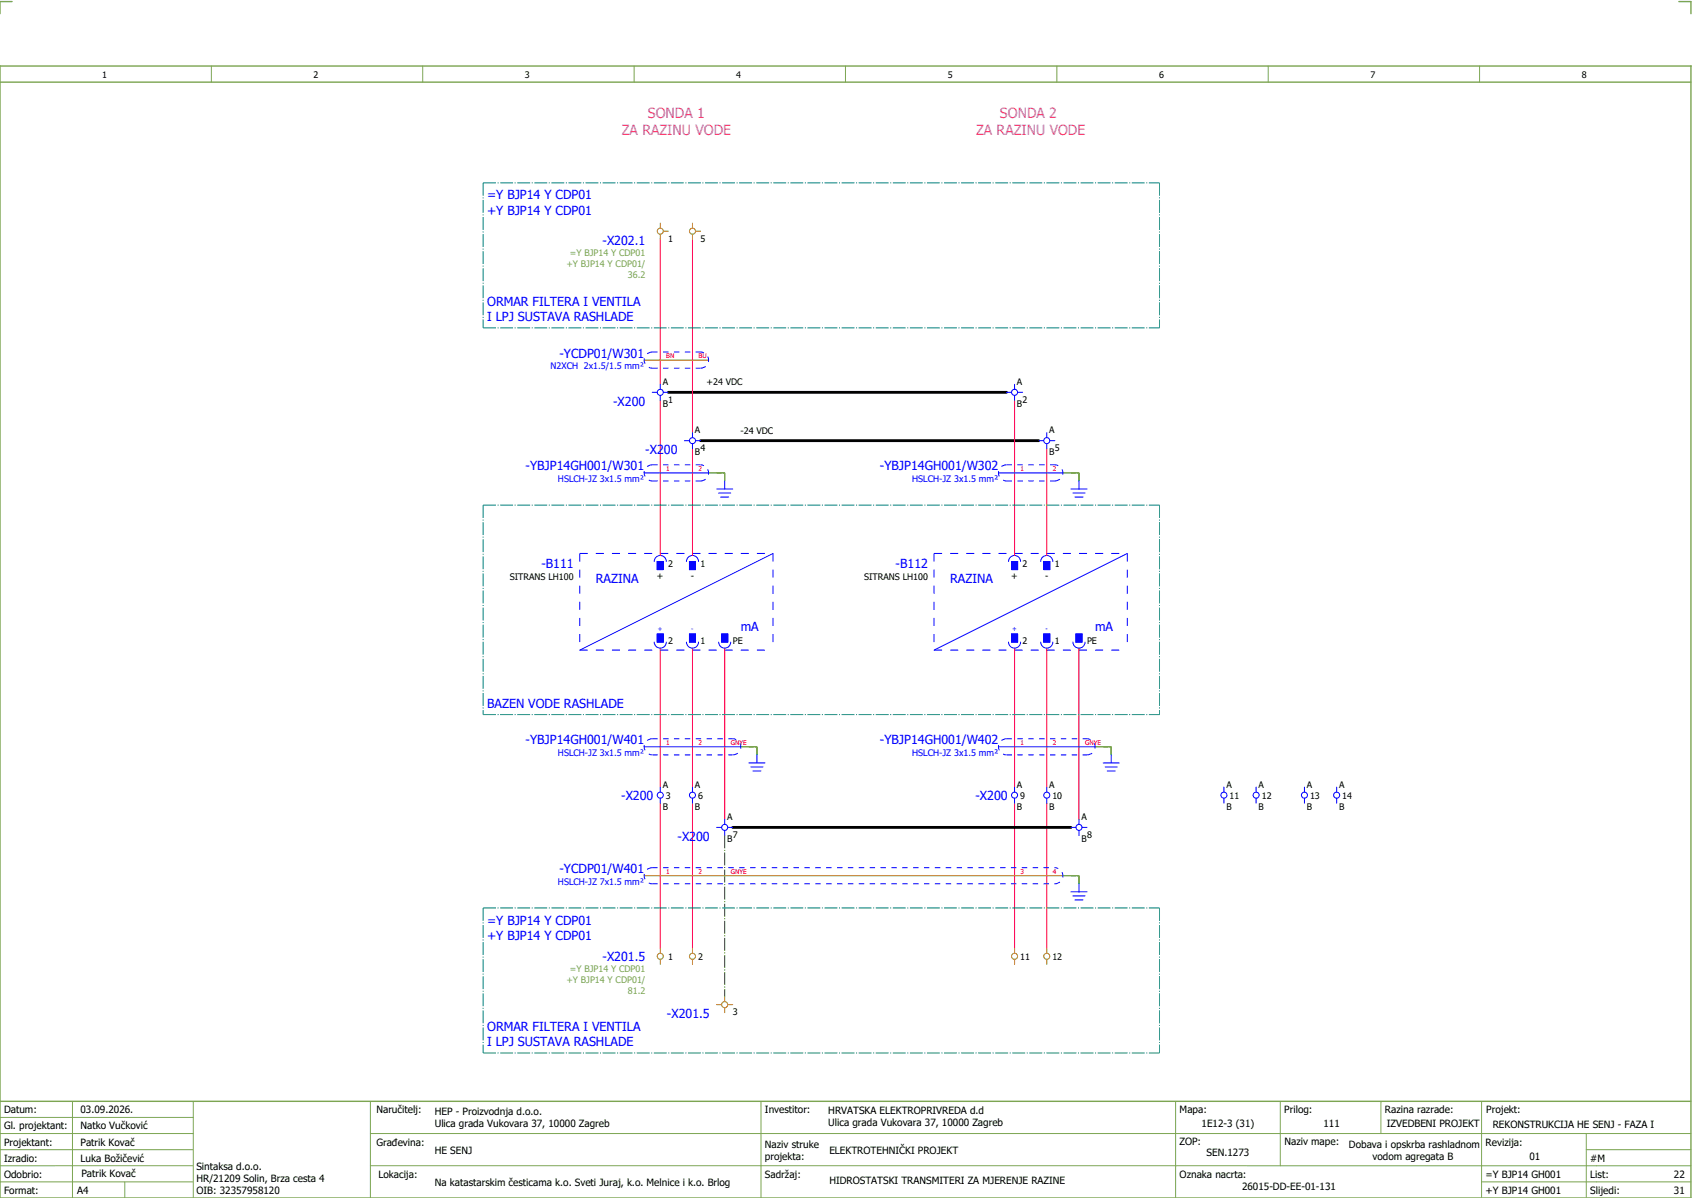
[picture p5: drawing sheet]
<svg xmlns="http://www.w3.org/2000/svg" width="421mm" height="297mm" viewBox="0 0 421 297" stroke-linecap="round" stroke-linejoin="round" font-family="sans-serif">
<path d="M0 16.4h420v281h-420zM3 .4h-3v3M417 .4h3v3M0 20.4h420M0 273.4h420" fill="none" stroke="#7ca552" stroke-width=".35"/>
<g fill="none" stroke="#7ca552" stroke-width=".25">
<path d="M52.5 16.4v4M105 16.4v4M157.5 16.4v4M210 16.4v4M262.5 16.4v4M315 16.4v4M367.5 16.4v4M0 277.4h48M18 273.4v24M48 273.4v24M92 273.4v24M189 273.4v24"/>
<path d="M292 273.4v23.8M318 273.4v16M343 273.4v8M368 273.4v23.8M0 281.4h48M0 285.4h47.8M0 293.4h47.8M31 293.4v4M47.8 289.4h-47.8M92 281.4h328M92 289.4h328M368 293.4h52"/>
<path d="M394 285.4h26M394 281.4v15.8"/>
</g>
<path d="M176 117.4h4M180 117.4v2M264 117.4h4M268 117.4v2M184 185.4h4M188 185.4v2M272 185.4h4M276 185.4v2M264 217.4h4M268 217.4v2" fill="none" stroke="#00be00" stroke-width=".25" stroke-dasharray="3.2 .4 .3 .4"/>
<g fill="none" stroke="#f00" stroke-width=".25">
<path d="M164 59.4v36M172 59.4v48M164 99.4v38.5M252 99.4v38.5M172 111.4v26.5M260 111.4v26.5M164 160.9v34.5M172 160.9v34.5M180 160.9v42.5M252 160.9v34.5M260 160.9v34.5M268 160.9v42.5"/>
<path d="M164 199.4v36M172 199.4v36M252 199.4v36M260 199.4v36"/>
</g>
<path d="M180 207.4v40" fill="none" stroke="#008000" stroke-width=".25" stroke-dasharray="3.2 .4 .3 .4" stroke-linecap="butt"/>
<path d="M166 97.4h84M174 109.4h84M182 205.4h84" fill="none" stroke="#000" stroke-width=".7"/>
<g fill="none" stroke="#00f" stroke-width=".25">
<path d="M162 97.4h1.3M164 95.4v1.2M164 98.1v1.3M164.8 97.4h1.2M250 97.4h1.3M252 95.4v1.2M252 98.1v1.3M252.8 97.4h1.2M160 117.4h16M170 109.4h1.2M172 107.4v1.2M172 110.1v1.3"/>
<path d="M172.7 109.4h1.3M180 119.4v2M248 117.4h16M258 109.4h1.3M260 107.4v1.2M260 110.1v1.3M260.8 109.4h1.2M268 119.4v2M162.5 139.4a1.5 1.5 0 0 1 1.5-1.5 1.5 1.5 0 0 1 1.5 1.5M163.3 139.4h1.5v2h-1.5zM170.5 139.4a1.5 1.5 0 0 1 1.5-1.5 1.5 1.5 0 0 1 1.5 1.5M171.2 139.4h1.5v2h-1.5z"/>
<path d="M178 121.4h4M178.5 122.4h3M179 123.4h2M192 137.4l-48 24M250.5 139.4a1.5 1.5 0 0 1 1.5-1.5 1.5 1.5 0 0 1 1.5 1.5M251.3 139.4h1.5v2h-1.5zM258.5 139.4a1.5 1.5 0 0 1 1.5-1.5 1.5 1.5 0 0 1 1.5 1.5M259.3 139.4h1.5v2h-1.5zM266 121.4h4M266.5 122.4h3M267 123.4h2M280 137.4l-48 24"/>
<path d="M162.5 159.4a1.5 1.5 0 0 0 1.5 1.5 1.5 1.5 0 0 0 1.5-1.5M163.3 157.4h1.5v2h-1.5zM170.5 159.4a1.5 1.5 0 0 0 1.5 1.5 1.5 1.5 0 0 0 1.5-1.5M171.2 157.4h1.5v2h-1.5zM178.5 159.4a1.5 1.5 0 0 0 1.5 1.5 1.5 1.5 0 0 0 1.5-1.5M179.2 157.4h1.5v2h-1.5zM250.5 159.4a1.5 1.5 0 0 0 1.5 1.5 1.5 1.5 0 0 0 1.5-1.5M251.3 157.4h1.5v2h-1.5zM258.5 159.4a1.5 1.5 0 0 0 1.5 1.5 1.5 1.5 0 0 0 1.5-1.5M259.3 157.4h1.5v2h-1.5zM266.5 159.4a1.5 1.5 0 0 0 1.5 1.5 1.5 1.5 0 0 0 1.5-1.5M267.2 157.4h1.5v2h-1.5z"/>
<path d="M160 185.4h24M164 195.4v1.2M164 198.1v1.3M172 195.4v1.2M172 198.1v1.3M186 189.4h4M186.5 190.4h3M187 191.4h2M188 187.4v2M248 185.4h24M252 195.4v1.2M252 198.1v1.3"/>
<path d="M260 195.4v1.2M260 198.1v1.3M274 189.4h4M274.5 190.4h3M275 191.4h2M276 187.4v2M304 195.4v1.2M304 198.1v1.3M312 195.4v1.2M312 198.1v1.3M324 195.4v1.2M324 198.1v1.3"/>
<path d="M332 195.4v1.2M332 198.1v1.3M178 205.4h1.2M180 203.4v1.2M180 206.1v1.3M180.7 205.4h1.3M266 205.4h1.2M268 203.4v1.2M268 206.1v1.3M268 219.4v2M268.7 205.4h1.3M266 221.4h4"/>
<path d="M266.5 222.4h3M267 223.4h2"/>
<circle cx="164" cy="97.4" r=".75"/>
<circle cx="252" cy="97.4" r=".75"/>
<circle cx="172" cy="109.4" r=".75"/>
<circle cx="260" cy="109.4" r=".75"/>
<circle cx="164" cy="197.4" r=".75"/>
<circle cx="172" cy="197.4" r=".75"/>
<circle cx="252" cy="197.4" r=".75"/>
<circle cx="260" cy="197.4" r=".75"/>
<circle cx="304" cy="197.4" r=".75"/>
<circle cx="312" cy="197.4" r=".75"/>
<circle cx="324" cy="197.4" r=".75"/>
<circle cx="332" cy="197.4" r=".75"/>
<circle cx="180" cy="205.4" r=".75"/>
<circle cx="268" cy="205.4" r=".75"/>
</g>
<path d="M178 117.4h2M180 117.4v2M266 117.4h2M268 117.4v2M186 185.4h2M188 185.4v2M274 185.4h2M276 185.4v2M266 217.4h2M268 217.4v2" fill="none" stroke="#00be00" stroke-width=".25" stroke-dasharray="3.2 .4 .3 .4" stroke-linecap="butt"/>
<path d="M120 45.4h168M120 45.4v36M288 45.4v36M120 81.4h168M120 125.4h168M120 125.4v52M288 125.4v52M120 177.4h168M120 225.4h168M120 225.4v36M288 225.4v36M120 261.4h168" fill="none" stroke="#007f7f" stroke-width=".25" stroke-dasharray="3.2 .4 .3 .4" stroke-linecap="butt"/>
<g fill="#00f" stroke="#00f" stroke-width=".25">
<path d="M163.3 157.4h1.5v2h-1.5z"/>
<path d="M171.2 157.4h1.5v2h-1.5z"/>
<path d="M179.2 157.4h1.5v2h-1.5z"/>
<path d="M251.3 157.4h1.5v2h-1.5z"/>
<path d="M259.3 157.4h1.5v2h-1.5z"/>
<path d="M267.2 157.4h1.5v2h-1.5z"/>
<path d="M251.3 139.4h1.5v2h-1.5z"/>
<path d="M259.3 139.4h1.5v2h-1.5z"/>
<path d="M163.3 139.4h1.5v2h-1.5z"/>
<path d="M171.2 139.4h1.5v2h-1.5z"/>
</g>
<path d="M144 137.4h48M144 137.4v24M192 137.4v24M232 137.4h48M232 137.4v24M280 137.4v24M144 161.4h48M232 161.4h48" fill="none" stroke="#00f" stroke-width=".25" stroke-dasharray="2 2" stroke-linecap="butt"/>
<g fill="none" stroke="#a57c00" stroke-width=".25">
<path d="M164 55.4v1.2M164 58.1v1.3M164.8 57.4h1.2M172 55.4v1.2M172 58.1v1.3M172.7 57.4h1.3M160 89.4h16M160 217.4h104M164 235.4v1.2M164 238.1v1.3M172 235.4v1.2M172 238.1v1.3"/>
<path d="M252 235.4v1.2M252 238.1v1.3M260 235.4v1.2M260 238.1v1.3M178 249.4h1.2M180 247.4v1.2M180 250.1v1.3M180.7 249.4h1.3"/>
<circle cx="164" cy="57.4" r=".75"/>
<circle cx="172" cy="57.4" r=".75"/>
<circle cx="164" cy="237.4" r=".75"/>
<circle cx="172" cy="237.4" r=".75"/>
<circle cx="252" cy="237.4" r=".75"/>
<circle cx="260" cy="237.4" r=".75"/>
<circle cx="180" cy="249.4" r=".75"/>
</g>
<g fill="none" stroke="#00f" stroke-width=".25" stroke-dasharray="1.4 1.4" stroke-linecap="butt">
<path d="M162 91.4h12M162 87.4h12M162 87.4a2 2 0 0 0-2 2 2 2 0 0 0 2 2M174 91.4a2 2 0 0 0 2-2 2 2 0 0 0-2-2M162 119.4h12M162 115.4h12M162 115.4a2 2 0 0 0-2 2 2 2 0 0 0 2 2M174 119.4a2 2 0 0 0 2-2 2 2 0 0 0-2-2M250 119.4h12M250 115.4h12M250 115.4a2 2 0 0 0-2 2 2 2 0 0 0 2 2M262 119.4a2 2 0 0 0 2-2 2 2 0 0 0-2-2"/>
<path d="M162 187.4h20M162 183.4h20M162 183.4a2 2 0 0 0-2 2 2 2 0 0 0 2 2M182 187.4a2 2 0 0 0 2-2 2 2 0 0 0-2-2M250 187.4h20M250 183.4h20M250 183.4a2 2 0 0 0-2 2 2 2 0 0 0 2 2M270 187.4a2 2 0 0 0 2-2 2 2 0 0 0-2-2M162 219.4h100M162 215.4h100M162 215.4a2 2 0 0 0-2 2 2 2 0 0 0 2 2M262 219.4a2 2 0 0 0 2-2 2 2 0 0 0-2-2"/>
</g>
<g font-size="3.5" fill="#f0f">
<text x="160.9" y="29.4">SONDA 1</text>
<text x="248.4" y="29.4">SONDA 2</text>
<text x="154.4" y="33.6">ZA RAZINU VODE</text>
<text x="242.4" y="33.6">ZA RAZINU VODE</text>
</g>
<g font-size="3.1" fill="#00f">
<text x="121" y="49.5">=Y BJP14 Y CDP01</text>
<text x="121" y="53.3">+Y BJP14 Y CDP01</text>
<text x="149.6" y="60.7">-X202.1</text>
<text x="121" y="76">ORMAR FILTERA I VENTILA</text>
<text x="121" y="79.8">I LPJ SUSTAVA RASHLADE</text>
<text x="138.9" y="88.8">-YCDP01/W301</text>
<text x="152.3" y="100.7">-X200</text>
<text x="160.3" y="112.7">-X200</text>
<text x="130.5" y="116.8">-YBJP14GH001/W301</text>
<text x="218.5" y="116.8">-YBJP14GH001/W302</text>
<text x="134.5" y="141">-B111</text>
<text x="222.5" y="141">-B112</text>
<text x="148" y="144.8">RAZINA</text>
<text x="236" y="144.8">RAZINA</text>
<text x="184" y="156.8">mA</text>
<text x="272" y="156.8">mA</text>
<text x="121" y="175.8">BAZEN VODE RASHLADE</text>
<text x="130.5" y="184.8">-YBJP14GH001/W401</text>
<text x="218.5" y="184.8">-YBJP14GH001/W402</text>
<text x="154.3" y="198.6">-X200</text>
<text x="242.3" y="198.6">-X200</text>
<text x="168.3" y="208.7">-X200</text>
<text x="138.9" y="216.8">-YCDP01/W401</text>
<text x="121" y="229.5">=Y BJP14 Y CDP01</text>
<text x="121" y="233.3">+Y BJP14 Y CDP01</text>
<text x="149.6" y="238.5">-X201.5</text>
<text x="121" y="256">ORMAR FILTERA I VENTILA</text>
<text x="165.6" y="252.7">-X201.5</text>
<text x="121" y="259.8">I LPJ SUSTAVA RASHLADE</text>
</g>
<g font-size="2.5">
<text x="1" y="276.4">Datum:</text>
<text x="1" y="280.4">Gl. projektant:</text>
<text x="20" y="276.4">03.09.2026.</text>
<text x="20" y="280.4">Natko Vučković</text>
<text x="93.5" y="276.4">Naručitelj:</text>
<text x="108" y="276.9">HEP - Proizvodnja d.o.o.</text>
<text x="108" y="279.9">Ulica grada Vukovara 37, 10000 Zagreb</text>
<text x="190" y="276.4">Investitor:</text>
<text x="205.7" y="276.6">HRVATSKA ELEKTROPRIVREDA d.d</text>
<text x="205.7" y="279.6">Ulica grada Vukovara 37, 10000 Zagreb</text>
<text x="293" y="276.4">Mapa:</text>
<text x="298.4" y="279.9">1E12-3 (31)</text>
<text x="319" y="276.4">Prilog:</text>
<text x="328.7" y="279.9">111</text>
<text x="344" y="276.4">Razina razrade:</text>
<text x="344.4" y="279.9">IZVEDBENI PROJEKT</text>
<text x="369.2" y="276.3">Projekt:</text>
<text x="370.8" y="279.9">REKONSTRUKCIJA HE SENJ - FAZA I</text>
<text x="1" y="284.4">Projektant:</text>
<text x="20" y="284.4">Patrik Kovač</text>
<text x="93.5" y="284.4">Građevina:</text>
<text x="108" y="286.4">HE SENJ</text>
<text x="190" y="284.9">Naziv struke</text>
<text x="190" y="287.9">projekta:</text>
<text x="206" y="286.5">ELEKTROTEHNIČKI PROJEKT</text>
<text x="293" y="284.3">ZOP:</text>
<text x="299.7" y="286.9">SEN.1273</text>
<text x="319" y="284.3">Naziv mape:</text>
<text x="335.1" y="285">Dobava i opskrba rashladnom</text>
<text x="340.9" y="288">vodom agregata B</text>
<text x="369" y="284.4">Revizija:</text>
<text x="379.9" y="287.9">01</text>
<text x="1" y="288.4">Izradio:</text>
<text x="1" y="292.4">Odobrio:</text>
<text x="20" y="288.4">Luka Božičević</text>
<text x="20.2" y="292.3">Patrik Kovač</text>
<text x="48.8" y="290.4">Sintaksa d.o.o.</text>
<text x="48.8" y="293.4">HR/21209 Solin, Brza cesta 4</text>
<text x="94" y="292.4">Lokacija:</text>
<text x="190" y="292.4">Sadržaj:</text>
<text x="206" y="293.9">HIDROSTATSKI TRANSMITERI ZA MJERENJE RAZINE</text>
<text x="293" y="292.4">Oznaka nacrta:</text>
<text x="369" y="292.4">=Y BJP14 GH001</text>
<text x="395" y="292.4">List:</text>
<text x="395" y="288.4">#M</text>
<text x="415.8" y="292.4">22</text>
<text x="1" y="296.4">Format:</text>
<text x="19.2" y="296.4">A4</text>
<text x="48.8" y="296.4">OIB: 32357958120</text>
<text x="108" y="294.4">Na katastarskim česticama k.o. Sveti Juraj, k.o. Melnice i k.o. Brlog</text>
<text x="308.5" y="295.4">26015-DD-EE-01-131</text>
<text x="369" y="296.4">+Y BJP14 GH001</text>
<text x="395" y="296.4">Slijedi:</text>
<text x="415.8" y="296.4">31</text>
</g>
<g font-size="2.2">
<text x="25.4" y="19.4">1</text>
<text x="77.9" y="19.4">2</text>
<text x="130.4" y="19.4">3</text>
<text x="182.9" y="19.4">4</text>
<text x="235.4" y="19.4">5</text>
<text x="287.9" y="19.4">6</text>
<text x="340.4" y="19.4">7</text>
<text x="392.9" y="19.4">8</text>
<text x="166" y="60">1</text>
<text x="174" y="60">5</text>
<text x="164.6" y="95.5">A</text>
<text x="175.5" y="95.6">+24 VDC</text>
<text x="252.6" y="95.5">A</text>
<text x="164.6" y="101">B</text>
<text x="166" y="100">1</text>
<text x="252.6" y="101">B</text>
<text x="254" y="100">2</text>
<text x="172.6" y="107.5">A</text>
<text x="183.9" y="107.6">-24 VDC</text>
<text x="260.6" y="107.5">A</text>
<text x="172.6" y="113">B</text>
<text x="174" y="112">4</text>
<text x="260.6" y="113">B</text>
<text x="262" y="112">5</text>
<text x="126.7" y="143.9">SITRANS LH100</text>
<text x="163.2" y="143.8">+</text>
<text x="166" y="140.7">2</text>
<text x="171.6" y="143.8">-</text>
<text x="174" y="140.7">1</text>
<text x="214.7" y="143.9">SITRANS LH100</text>
<text x="251.2" y="143.8">+</text>
<text x="254" y="140.7">2</text>
<text x="259.6" y="143.8">-</text>
<text x="262" y="140.7">1</text>
<text x="166" y="159.8">2</text>
<text x="174" y="159.8">1</text>
<text x="182" y="159.8">PE</text>
<text x="254" y="159.8">2</text>
<text x="262" y="159.8">1</text>
<text x="270" y="159.8">PE</text>
<text x="164.6" y="195.5">A</text>
<text x="172.6" y="195.5">A</text>
<text x="252.6" y="195.5">A</text>
<text x="260.6" y="195.5">A</text>
<text x="304.6" y="195.5">A</text>
<text x="312.6" y="195.5">A</text>
<text x="324.6" y="195.5">A</text>
<text x="332.6" y="195.5">A</text>
<text x="164.6" y="201">B</text>
<text x="165.4" y="198.3">3</text>
<text x="172.6" y="201">B</text>
<text x="173.4" y="198.3">6</text>
<text x="180.6" y="203.5">A</text>
<text x="252.6" y="201">B</text>
<text x="253.4" y="198.3">9</text>
<text x="260.6" y="201">B</text>
<text x="261.4" y="198.3">10</text>
<text x="268.6" y="203.5">A</text>
<text x="304.6" y="201">B</text>
<text x="305.4" y="198.3">11</text>
<text x="312.6" y="201">B</text>
<text x="313.4" y="198.3">12</text>
<text x="324.6" y="201">B</text>
<text x="325.4" y="198.3">13</text>
<text x="332.6" y="201">B</text>
<text x="333.4" y="198.3">14</text>
<text x="180.6" y="209">B</text>
<text x="182" y="208">7</text>
<text x="268.6" y="209">B</text>
<text x="270" y="208">8</text>
<text x="166" y="238.3">1</text>
<text x="173.4" y="238.3">2</text>
<text x="253.4" y="238.3">11</text>
<text x="261.4" y="238.3">12</text>
<text x="182" y="252">3</text>
</g>
<g font-size="2.2" fill="#7ca552">
<text x="141.5" y="63.6">=Y BJP14 Y CDP01</text>
<text x="140.7" y="66.3">+Y BJP14 Y CDP01/</text>
<text x="156" y="69">36.2</text>
<text x="140.7" y="244.1">+Y BJP14 Y CDP01/</text>
<text x="141.5" y="241.4">=Y BJP14 Y CDP01</text>
<text x="156" y="246.8">81.2</text>
</g>
<g font-size="2.2" fill="#00f">
<text x="136.8" y="91.6">N2XCH 2x1.5/1.5 mm²</text>
<text x="138.6" y="119.6">HSLCH-JZ 3x1.5 mm²</text>
<text x="226.6" y="119.6">HSLCH-JZ 3x1.5 mm²</text>
<text x="138.6" y="187.6">HSLCH-JZ 3x1.5 mm²</text>
<text x="226.6" y="187.6">HSLCH-JZ 3x1.5 mm²</text>
<text x="138.6" y="219.6">HSLCH-JZ 7x1.5 mm²</text>
</g>
<g font-size="1.6" fill="#f00">
<text x="165.5" y="88.9">BN</text>
<text x="173.5" y="88.9">BU</text>
<text x="165.5" y="116.9">1</text>
<text x="173.5" y="116.9">2</text>
<text x="253.5" y="116.9">1</text>
<text x="261.5" y="116.9">2</text>
<text x="165.5" y="184.9">1</text>
<text x="173.5" y="184.9">2</text>
<text x="181.5" y="184.9">GNYE</text>
<text x="253.5" y="184.9">1</text>
<text x="261.5" y="184.9">2</text>
<text x="269.5" y="184.9">GNYE</text>
<text x="165.5" y="216.9">1</text>
<text x="173.5" y="216.9">2</text>
<text x="181.5" y="216.9">GNYE</text>
<text x="253.5" y="216.9">3</text>
<text x="261.5" y="216.9">4</text>
</g>
<g font-size="1.6" fill="#00f">
<text x="163.4" y="156.6">+</text>
<text x="171.7" y="156.6">-</text>
<text x="251.4" y="156.6">+</text>
<text x="259.7" y="156.6">-</text>
</g>
</svg>
